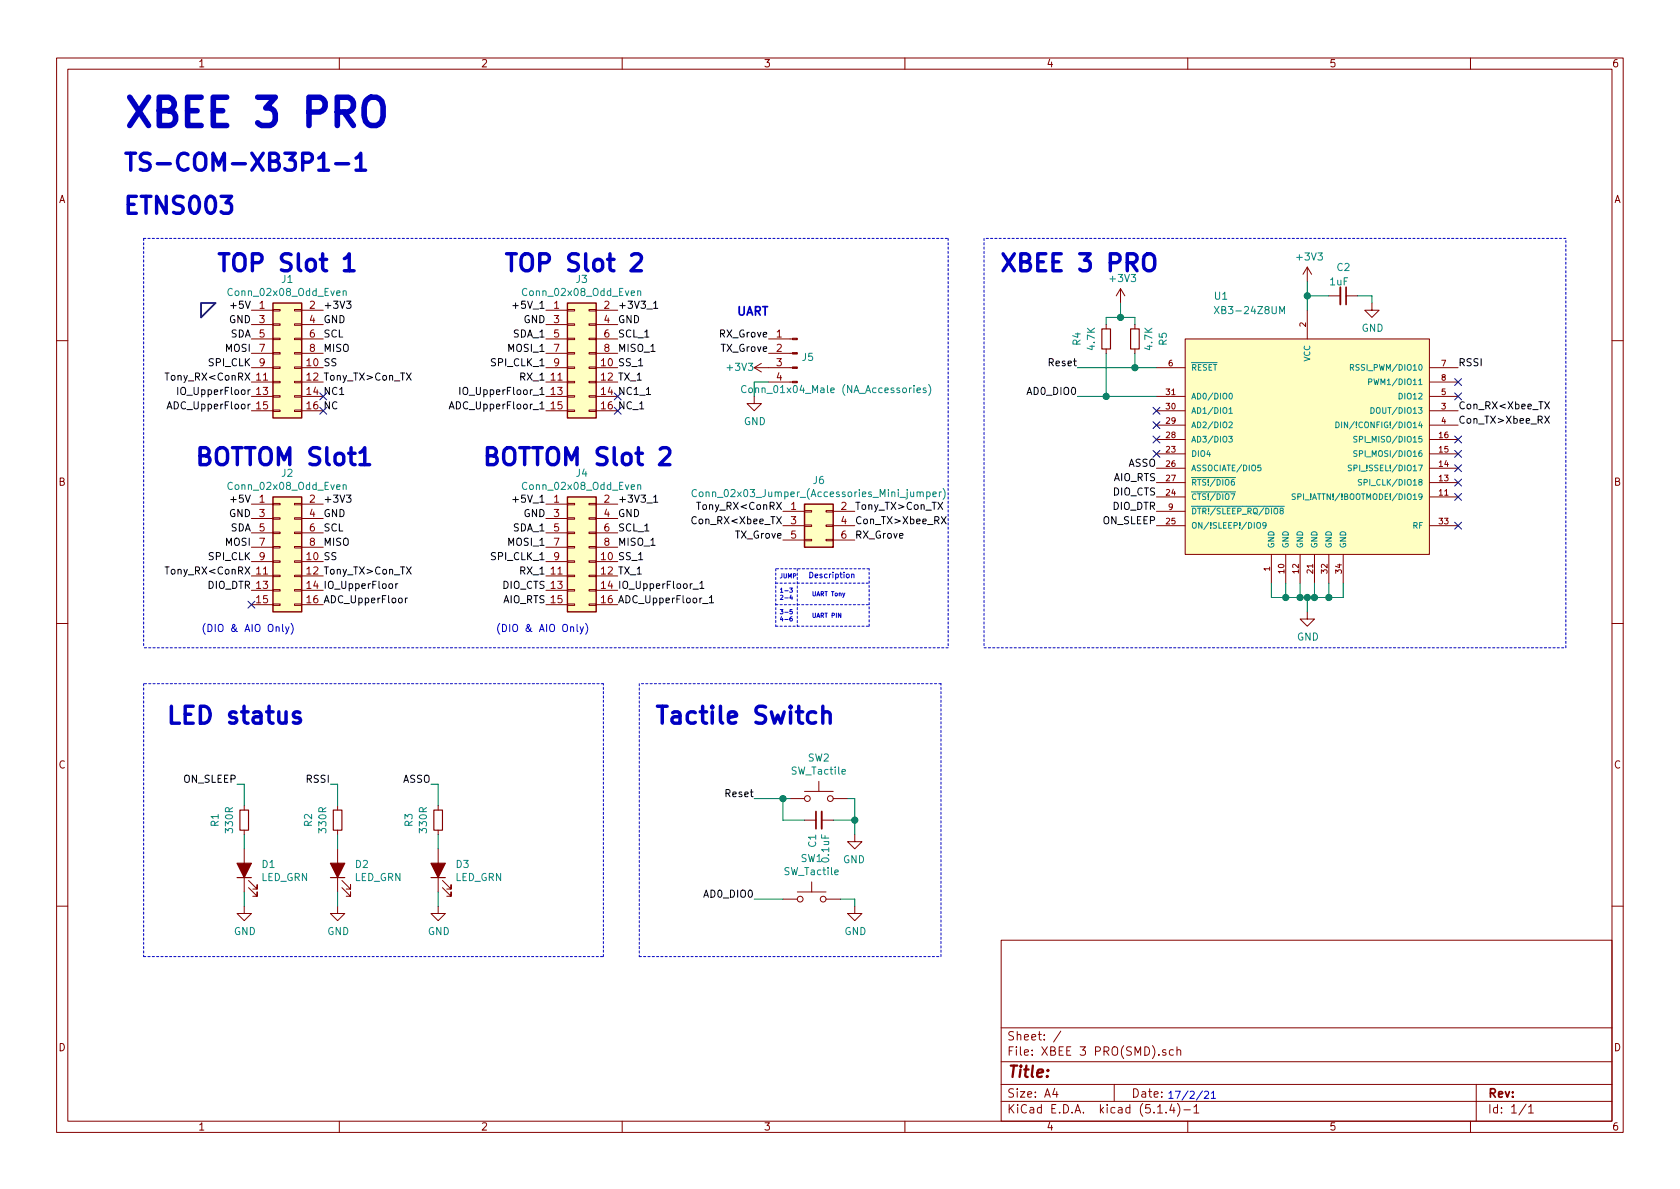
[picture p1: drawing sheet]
<svg xmlns="http://www.w3.org/2000/svg" width="297mm" height="210mm" viewBox="0 0 297 210" stroke-linecap="round" stroke-linejoin="round" font-family="sans-serif">
<g fill="none" stroke="#840000" stroke-width=".18">
<path d="M10 10.3h277v189.9h-277zM12 12.2h273v186.1h-273zM60 10.3v1.9M110 10.3v1.9M160 10.3v1.9M210 10.3v1.9M260 10.3v1.9M44.4 59.9h3.9M44.4 54.9h3.9M44.4 57.4h3.9M48.3 59.8h1.2v.3h-1.2zM48.3 57.3h1.2v.2h-1.2z"/>
<path d="M48.3 54.7h1.2v.3h-1.2zM52.1 59.8h1.2v.3h-1.2zM52.1 57.3h1.2v.2h-1.2zM52.1 54.7h1.2v.3h-1.2zM53.3 59.9h3.8M53.3 54.9h3.8M53.3 57.4h3.8M96.5 59.9h3.8M96.5 54.9h3.8M96.5 57.4h3.8M100.3 59.8h1.3v.3h-1.3zM100.3 57.3h1.3v.2h-1.3z"/>
<path d="M100.3 54.7h1.3v.3h-1.3zM104.1 59.8h1.3v.3h-1.3zM104.1 57.3h1.3v.2h-1.3zM104.1 54.7h1.3v.3h-1.3zM105.4 59.9h3.8M105.4 54.9h3.8M105.4 57.4h3.8M135.9 59.9h4.2M195.6 57.4v.8M198.1 51l-.7 1.3M198.1 51v2.6M198.1 51l.8 1.3"/>
<path d="M200.7 57.4v.8M209.5 59.9h43.2v38.1h-43.2zM231.1 47.2l-.7 1.3M231.1 47.2v2.6M231.1 54.9v5M231.1 47.2l.8 1.3M234.9 52.3h2.1M238 52.3h2M242.6 53.6v1.3h1.2l-1.2 1.2-1.3-1.2h1.3M10 60.2h2M44.4 67.6h3.9M44.4 65h3.9"/>
<path d="M44.4 62.5h3.9M44.4 72.6h3.9M44.4 70.1h3.9M48.3 67.4h1.2v.3h-1.2zM48.3 70h1.2v.2h-1.2zM48.3 72.5h1.2v.3h-1.2zM48.3 64.9h1.2v.2h-1.2zM48.3 62.4h1.2v.2h-1.2zM52.1 67.4h1.2v.3h-1.2zM52.1 70h1.2v.2h-1.2zM52.1 72.5h1.2v.3h-1.2zM52.1 64.9h1.2v.2h-1.2z"/>
<path d="M52.1 62.4h1.2v.2h-1.2zM53.3 67.6h3.8M53.3 65h3.8M53.3 62.5h3.8M53.3 72.6h3.8M53.3 70.1h3.8M96.5 67.6h3.8M96.5 65h3.8M96.5 62.5h3.8M96.5 72.6h3.8M96.5 70.1h3.8M100.3 67.4h1.3v.3h-1.3z"/>
<path d="M100.3 70h1.3v.2h-1.3zM100.3 72.5h1.3v.3h-1.3zM100.3 64.9h1.3v.2h-1.3zM100.3 62.4h1.3v.2h-1.3zM104.1 67.4h1.3v.3h-1.3zM104.1 70h1.3v.2h-1.3zM104.1 72.5h1.3v.3h-1.3zM104.1 64.9h1.3v.2h-1.3zM104.1 62.4h1.3v.2h-1.3zM105.4 67.6h3.8M105.4 65h3.8M105.4 62.5h3.8"/>
<path d="M105.4 72.6h3.8M105.4 70.1h3.8M133.3 70.1v1.3h1.3l-1.3 1.2-1.2-1.2h1.2M133.3 65h6.8M133.3 65l1.3 .8M134.6 64.3l-1.3 .7M135.9 67.6h4.2M135.9 62.5h4.2M195.6 61.7v.8M200.7 61.7v.8M204.5 65h5M204.5 77.7h5"/>
<path d="M204.5 75.2h5M204.5 72.6h5M204.5 70.1h5M252.7 67.6h5.1M252.7 65h5.1M252.7 77.7h5.1M252.7 75.2h5.1M252.7 72.6h5.1M252.7 70.1h5.1M285 60.2h2M44.4 89.1h3.9M44.4 99.3h3.9"/>
<path d="M44.4 91.7h3.9M44.4 94.2h3.9M44.4 96.8h3.9M48.3 99.2h1.2v.2h-1.2zM48.3 94.1h1.2v.3h-1.2zM48.3 91.6h1.2v.2h-1.2zM48.3 89h1.2v.3h-1.2zM48.3 96.6h1.2v.3h-1.2zM52.1 99.2h1.2v.2h-1.2zM52.1 94.1h1.2v.3h-1.2zM52.1 91.6h1.2v.2h-1.2zM52.1 89h1.2v.3h-1.2z"/>
<path d="M52.1 96.6h1.2v.3h-1.2zM53.3 89.1h3.8M53.3 99.3h3.8M53.3 91.7h3.8M53.3 94.2h3.8M53.3 96.8h3.8M96.5 89.1h3.8M96.5 99.3h3.8M96.5 91.7h3.8M96.5 94.2h3.8M96.5 96.8h3.8M100.3 99.2h1.3v.2h-1.3z"/>
<path d="M100.3 94.1h1.3v.3h-1.3zM100.3 91.6h1.3v.2h-1.3zM100.3 89h1.3v.3h-1.3zM100.3 96.6h1.3v.3h-1.3zM104.1 99.2h1.3v.2h-1.3zM104.1 94.1h1.3v.3h-1.3zM104.1 91.6h1.3v.2h-1.3zM104.1 89h1.3v.3h-1.3zM104.1 96.6h1.3v.3h-1.3zM105.4 89.1h3.8M105.4 99.3h3.8M105.4 91.7h3.8"/>
<path d="M105.4 94.2h3.8M105.4 96.8h3.8M138.4 93h3.8M138.4 90.4h3.8M138.4 95.5h3.8M142.2 95.4h1.3v.2h-1.3zM142.2 90.3h1.3v.2h-1.3zM142.2 92.8h1.3v.3h-1.3zM146 95.4h1.3v.2h-1.3zM146 90.3h1.3v.2h-1.3zM146 92.8h1.3v.3h-1.3zM147.3 93h3.8"/>
<path d="M147.3 90.4h3.8M147.3 95.5h3.8M204.5 87.9h5M204.5 85.3h5M204.5 82.8h5M204.5 80.3h5M204.5 93h5M204.5 90.4h5M224.8 98v5.1M227.3 98v5.1M229.9 98v5.1M232.4 98v5.1"/>
<path d="M234.9 98v5.1M237.5 98v5.1M247.6 98h.1M252.7 87.9h5.1M252.7 85.3h5.1M252.7 82.8h5.1M252.7 80.3h5.1M252.7 93h5.1M10 110.3h2M44.4 101.8h3.9M44.4 104.4h3.9M44.4 106.9h3.9"/>
<path d="M48.3 101.7h1.2v.3h-1.2zM48.3 104.3h1.2v.2h-1.2zM48.3 106.8h1.2v.3h-1.2zM52.1 101.7h1.2v.3h-1.2zM52.1 104.3h1.2v.2h-1.2zM52.1 106.8h1.2v.3h-1.2zM53.3 101.8h3.8M53.3 104.4h3.8M53.3 106.9h3.8M96.5 101.8h3.8M96.5 104.4h3.8M96.5 106.9h3.8"/>
<path d="M100.3 101.7h1.3v.3h-1.3zM100.3 104.3h1.3v.2h-1.3zM100.3 106.8h1.3v.3h-1.3zM104.1 101.7h1.3v.3h-1.3zM104.1 104.3h1.3v.2h-1.3zM104.1 106.8h1.3v.3h-1.3zM105.4 101.8h3.8M105.4 104.4h3.8M105.4 106.9h3.8M231.1 108.2v1.3h1.3l-1.3 1.2-1.2-1.2h1.2M285 110.3h2M142.2 139.9h5.1"/>
<path d="M144.8 138.2v1.7M43.2 142.5v.8M43.2 146.8v.8M43.2 150.1v7.6M43.9 157l1.6 1.5v-.8v.8h-.8M43.9 155.7l1.6 1.5v-.7v.7h-.8M59.7 142.5v.8M59.7 146.8v.8M59.7 150.1v7.6M60.5 157l1.5 1.5v-.8v.8h-.8M60.5 155.7l1.5 1.5v-.7v.7h-.8M77.5 142.5v.8"/>
<path d="M77.5 146.8v.8M77.5 150.1v7.6M78.2 157l1.6 1.5v-.8v.8h-.8M78.2 155.7l1.6 1.5v-.7v.7h-.8M138.4 159h2.6M139.7 141.2h2.5M141 157.7h5M142.2 145h2.1M143.5 156v1.7M145.3 145h2M146 159h2.6M147.3 141.2h2.6"/>
<path d="M151.1 147.6v1.2h-1.2l1.2 1.3 1.3-1.3h-1.3M10 160.2h2M43.2 160.3v1.2h1.2l-1.2 1.3-1.3-1.3h1.3M59.7 160.3v1.2h1.3l-1.3 1.3-1.3-1.3h1.3M77.5 160.3v1.2h1.2l-1.2 1.3-1.3-1.3h1.3M151.1 160.3v1.2h1.3l-1.3 1.3-1.2-1.3h1.2M177 166.3h108v32h-108zM285 160.2h2M60 198.3v1.9M110 198.3v1.9M160 198.3v1.9M177 194.8h108"/>
<path d="M177 191.8h108M177 187.8h108M177 181.8h108M186.5 192.5l-.4 1h1M186.8 193v1M187.6 182.3l-1.3 2M197 191.8v3M204.7 196.8h.8M206.1 185.7a.37 .37 0 0 0-.6 .1l.1 .2 .5 .2 .1 .1-.2 .3-.5-.1M206.2 196.7v.1M207.2 195.2l-.4 1.1h.9M207.5 185.7l-.5-.1-.2 .3v.6l.2 .1 .5-.1"/>
<path d="M207.5 195.8v1M208.1 185.7h.1a.37 .37 0 0 1 .6 .1v.8M208.1 185.1v1.5M208.2 195.1a1.71 1.71 0 0 1 0 2.3M209.3 196.3h1.2M210 198.3v1.9M211.1 195.8l.4-.5v1.5M211.1 196.8h.9M260 198.3v1.9M261 191.8v6.5M269.8 195.2l-1.2 2M270.3 195.8l.4-.5v1.5"/>
<path d="M270.3 196.8h.8"/>
<circle cx="141.5" cy="159" r=".51"/>
<circle cx="142.7" cy="141.2" r=".51"/>
<circle cx="145.5" cy="159" r=".51"/>
<circle cx="146.8" cy="141.2" r=".51"/>
</g>
<path d="M194.8 58.2h1.5v3.5h-1.5zM199.9 58.2h1.5v3.5h-1.5zM41.9 155.2h2.5M42.4 143.3h1.5v3.5h-1.5zM58.4 155.2h2.6M58.9 143.3h1.6v3.5h-1.6zM76.2 155.2h2.5M76.7 143.3h1.5v3.5h-1.5z" fill="none" stroke="#840000" stroke-width=".2"/>
<g fill="#840000" stroke="#840000" stroke-width=".2">
<path d="M41.9 152.6h2.5l-1.2 2.6z"/>
<path d="M58.4 152.6h2.6l-1.3 2.6z"/>
<path d="M76.2 152.6h2.5l-1.2 2.6z"/>
</g>
<g fill="#ffffc2" stroke="#ffffc2" stroke-width=".18">
<path d="M48.3 87.9h5v20.3h-5z"/>
<path d="M209.5 59.9h43.2v38.1h-43.2z"/>
<path d="M100.3 53.6h5.1v20.3h-5.1z"/>
<path d="M100.3 87.9h5.1v20.3h-5.1z"/>
<path d="M142.2 89.1h5.1v7.7h-5.1z"/>
<path d="M48.3 53.6h5v20.3h-5z"/>
</g>
<path d="M48.3 53.6h5v20.3h-5zM100.3 53.6h5.1v20.3h-5.1zM48.3 87.9h5v20.3h-5zM100.3 87.9h5.1v20.3h-5.1zM142.2 89.1h5.1v7.7h-5.1z" fill="none" stroke="#840000" stroke-width=".25"/>
<g fill="none" stroke="#008484" stroke-width=".18">
<path d="M60.7 51.6l.2-.2 .3 .1v.8M60.7 51.4v.9M112.8 51.6l.1-.2 .3 .1 .1 .8M112.8 51.4v.9M214.7 54.2l.8 1.3M215.5 54.2l-.8 1.3M226.3 55.5v-1.3l.4 .9 .4-.9v1.3M131.9 68.3a.6 .6 0 0 0-.8 .4 .6 .6 0 0 0 .5 .7l.3-.1M162.1 69l.6-.1v-.2l-.4-.1-.2 .2 .1 .6h.5M163.7 68.7l-.3-.1-.2 .2 .1 .2 .4 .1v.3h-.5M164.2 68a1.4 1.4 0 0 1 0 1.9M217.2 77.2h.7l-.3 .3 .3 .2-.1 .4-.1 .1-.5-.1"/>
<path d="M217.3 74.7l.4-.1 .2 .3-.7 .7h.7M217.3 72.4l.3-.3v1M217.3 73.1h.6M217.4 69.6l.2-.1a.55 .55 0 0 1 .3 .5 .55 .55 0 0 1-.3 .6l-.3-.5zM236.2 74.6a.51 .51 0 0 1 .6 .5 .51 .51 0 0 1-.6 .5zM237.2 74.6v1M238.8 65l.4-.1 .1-.4h-.5v1M239 65l.3 .5M239.9 79.8h-.5a.42 .42 0 0 0 .5 .5l-.1 .4h-.5M239.9 77.2h-.5a.42 .42 0 0 0 .5 .6l-.1 .3h-.5M242 67.5h.5v-.4l-.5-.1v1M242.4 72.1a.51 .51 0 0 1 .6 .5 .51 .51 0 0 1-.6 .5z"/>
<path d="M60.7 85.8l.2-.1 .3 .1v.8M60.7 85.7v.9M112.8 85.8l.1-.1 .3 .1 .1 .8M112.8 85.7v.9M123.1 86.7a.6 .6 0 0 0-.8 .4 .6 .6 0 0 0 .6 .7l.2-.1M163.9 87h.3l.3 .2-.2 .6h-.4M163.9 87v1.3M164.9 87.4l.6-.1v-.3h-.4l-.2 .2 .1 .6h.5M166.1 87v.8M166.4 87l-.3 .2M166.8 86.4a1.47 1.47 0 0 1 0 1.9M217.5 87h1"/>
<path d="M217.5 84.4h1M217.7 87.3h.6l-.4 1M218.2 84.8l-.4 .1-.1 .7 .2 .2 .3-.1v-.5h-.3l-.2 .1M222.2 92.5l.2-.1 .4 .1 .1 .6-.2 .3h-.3l-.2-.1zM222.9 82.2h-.5v.5h.5v.5l-.1 .1-.4-.1M223.9 92.8l-.3 .2-.3-.2v-.3l.3-.1a.63 .63 0 0 1-.1 1h-.2M225 89.5h2.1M225.3 90l.2-.1 .4 .1v.7l-.2 .2-.4-.2zM226.5 90.3l-.2-.2 .1-.2h.4v.3l-.5 .3 .2 .4 .3-.1 .1-.1v-.2l-.2-.2M229 87.4h-.5a.42 .42 0 0 0 .5 .5l-.1 .4h-.5M238.9 82.3l-.3-.1-.2 .2 .1 .3 .4 .1v.4h-.5M240.7 84.8l-.5 .1a.42 .42 0 0 0 .5 .5l-.1 .3h-.4"/>
</g>
<path d="M237 50.8v3M145.3 143.5v3.1" fill="none" stroke="#840000" stroke-width=".33"/>
<path d="M238 50.8v3M144.3 143.5v3.1" fill="none" stroke="#840000" stroke-width=".3"/>
<g fill="#840000" stroke="#840000" stroke-width=".18">
<path d="M140.1 67.4h.9v.3h-.9z"/>
<path d="M140.1 64.9h.9v.2h-.9z"/>
<path d="M140.1 62.4h.9v.2h-.9z"/>
<path d="M140.1 59.8h.9v.3h-.9z"/>
</g>
<g fill="none" stroke="#0000c2" stroke-width=".18" stroke-dasharray=".4 .4">
<path d="M25.4 42.2v72.3M25.4 42.2h142.2M167.6 42.2v72.3M174 42.2v72.3M276.9 42.2h-102.9M137.2 106.9h16.5M137.2 110.7h16.5M137.2 103.1h16.5M137.2 100.6v10.1M141 100.6v10.1M153.7 100.6h-16.5M153.7 110.7v-10.1"/>
<path d="M167.6 114.5h-142.2M174 114.5h102.9M276.9 114.5v-72.3M25.4 120.9v48.3M106.7 120.9h-81.3M113 120.9v48.3M166.4 120.9h-53.4M25.4 169.2h81.3M106.7 169.2v-48.3M113 169.2h53.4M166.4 169.2v-48.3"/>
</g>
<path d="M35.6 53.6h2.5l-2.5 2.5z" fill="none" stroke="#000084" stroke-width=".3"/>
<g fill="none" stroke="#008400" stroke-width=".18">
<path d="M195.6 57.4v-1.3h5.1v1.3M198.1 53.6v2.5M231.1 49.8v5.1M231.1 52.3h3.8M240 52.3h2.6v1.3M135.9 67.6h-2.6v2.5M190.5 65h14M190.5 70.1h14M195.6 62.5v7.6M200.7 62.5v2.5M224.8 103.1v2.6h12.7v-2.6M227.3 103.1v2.6"/>
<path d="M229.9 103.1v2.6M231.1 105.7v2.5M232.4 103.1v2.6M234.9 103.1v2.6M41.9 138.7h1.3v3.8M58.4 138.7h1.3v3.8M76.2 138.7h1.3v3.8M43.2 147.6v2.5M43.2 157.7v2.6M59.7 147.6v2.5M59.7 157.7v2.6M77.5 147.6v2.5"/>
<path d="M77.5 157.7v2.6M133.3 159h5.1M133.3 141.2h6.4M138.4 141.2v3.8h3.8M147.3 145h3.8M148.6 159h2.5v1.3M149.9 141.2h1.2v6.4"/>
</g>
<g fill="none" stroke="#000" stroke-width=".18">
<path d="M61.3 53.3h.8l-.5 .4 .4 .2v.5l-.2 .1-.5-.1M90.7 54h.9M115.6 53.6l.3-.3v1.2M115.6 54.5h.7M29.2 66h.7M31.4 68.5v1.3M71.9 66l.8 1.2M72.7 66l-.8 1.2M79.4 72.3l.5-1.3 .4 1.3M79.6 72h.6M81.3 68.5v1.3M95.5 69.8h.7"/>
<path d="M95.5 72.3h.7M114.3 69.8h.7M273.1 71l.9 1.3M273.1 73.6l.9 1.2M274 71l-.9 1.3M274 73.6l-.9 1.2M61.3 87.5h.8l-.5 .5 .4 .2v.5l-.2 .1-.5-.1M90.7 88.3h.9M115.6 87.9l.3-.4v1.3M115.6 88.8h.7M123.1 91.5a.51 .51 0 0 0-.6 0 .51 .51 0 0 0-.2 .6 .46 .46 0 0 0 .3 .5 .46 .46 0 0 0 .5-.1M123.2 88.8h.7"/>
<path d="M165.8 88.8l.9 1.3M166.4 91.4l.9 1.2M166.7 88.8l-.9 1.3M167.3 91.4l-.9 1.2M29.2 100.2h.7M70 103.2v.9M70.3 103.2l-.3 .2M71.7 105.8v.8M71.9 100.2l.8 1.3M72 105.8h-.2l-.1 .2M72.7 100.2l-.8 1.3M122.5 104.2h1"/>
<path d="M123.7 103.1l.4-.3v1.3M123.7 104.1h.8M124.2 106.7h1M125.4 105.7l.4-.4v1.3M125.4 106.6h.8"/>
</g>
<g fill="none" stroke="#0000c2" stroke-width=".18">
<path d="M50 110.4v1.1l.1 .2M50.5 110.8l.3 .9M51.1 110.8l-.4 1.2-.2 .1M51.5 110.2a1.4 1.4 0 0 1 0 2M102 110.4v1.1l.2 .2M102.6 110.8l.3 .9M103.2 110.8l-.5 1.2-.1 .1M103.5 110.2a1.4 1.4 0 0 1 0 2M139.6 104h.5l-.2 .3 .2 .1-.1 .3h-.4M139.9 105.2l-.3 .6h.5M140 109.1h-.1a.47 .47 0 0 0-.1 .7h.2l.1-.3-.1-.1-.4 .1M140 105.5v.5"/>
<path d="M140.1 107.8h-.4l-.1 .3h.4l.1 .3-.1 .2-.4-.1M150.6 101.6h.4v.6M150.6 101.5v.7M212.6 192.9l-1.1 1.6M213 193.1l.5-.1 .2 .3-.1 .2-.7 .7h.8M214.2 193.3l.4-.3v1.2M214.2 194.2h.7"/>
</g>
<g fill="none" stroke="#0000c2" stroke-width=".61">
<path d="M56.4 28l.3-.2 .5-.7v3M56.4 30.1h1.7M59.4 29h2.2M62.9 28l.6-.5 .3-.4v3M62.9 30.1h1.7M60.9 45.7l.3-.1 .5-.7v3M60.9 47.9h1.7M111.7 45.2l.4-.3h.7a.8 .8 0 0 1 .5 1.2l-1.7 1.8h1.8M202.3 45.3a1 1 0 0 1 1.2-.4 1 1 0 0 1 .7 1v1a.99 .99 0 0 1-1 1 .99 .99 0 0 1-1-1zM116.7 79.4l.5-.2h.7a.81 .81 0 0 1 .4 1.2l-1.7 1.8h1.8M63.7 80l.5-.4 .3-.4v3M63.7 82.2h1.7"/>
<path d="M53 126a.7 .7 0 0 0-1.1 .3l.1 .4 1 .3 .1 .3-.1 .4-.3 .2h-.6l-.2-.2M145.5 126.2a.76 .76 0 0 1 1.3 .1v1.6M145.5 124.9v3"/>
</g>
<path d="M64.6 17.9a1.68 1.68 0 0 1 2.9 0l.2 1v1.6a1.69 1.69 0 0 1-.8 1.6 1.69 1.69 0 0 1-1.8-.1l-.5-.5-.2-1v-1.6z" fill="none" stroke="#0000c2" stroke-width=".99"/>
<g fill="#008400" stroke="#008400" stroke-width=".25">
<circle cx="231.1" cy="52.3" r=".51"/>
<circle cx="200.7" cy="65" r=".51"/>
<circle cx="151.1" cy="145" r=".51"/>
<circle cx="231.1" cy="105.7" r=".51"/>
<circle cx="195.6" cy="70.1" r=".51"/>
<circle cx="227.3" cy="105.7" r=".51"/>
<circle cx="235" cy="105.7" r=".51"/>
<circle cx="232.4" cy="105.7" r=".51"/>
<circle cx="229.9" cy="105.7" r=".51"/>
<circle cx="138.4" cy="141.2" r=".51"/>
<circle cx="198.1" cy="56.1" r=".51"/>
</g>
<g fill="none" stroke="#000084" stroke-width=".18">
<path d="M56.5 72l1.3 1.2M56.5 69.5l1.3 1.2M57.8 72l-1.3 1.2M57.8 69.5l-1.3 1.2M108.6 69.5l1.2 1.2M108.6 72l1.2 1.2M109.8 69.5l-1.2 1.2M109.8 72l-1.2 1.2M203.9 77.1l1.2 1.2M203.9 74.6l1.2 1.2M203.9 79.6l1.2 1.3M203.9 72l1.2 1.2"/>
<path d="M205.1 77.1l-1.2 1.2M205.1 74.6l-1.2 1.2M205.1 79.6l-1.2 1.3M205.1 72l-1.2 1.2M257.2 77.1l1.2 1.2M257.2 69.5l1.2 1.2M257.2 66.9l1.2 1.3M257.2 79.6l1.2 1.3M258.4 77.1l-1.2 1.2M258.4 69.5l-1.2 1.2M258.4 66.9l-1.2 1.3M258.4 79.6l-1.2 1.3"/>
<path d="M257.2 84.7l1.2 1.2M257.2 82.2l1.2 1.2M257.2 87.3l1.2 1.2M257.2 92.3l1.2 1.3M258.4 84.7l-1.2 1.2M258.4 82.2l-1.2 1.2M258.4 87.3l-1.2 1.2M258.4 92.3l-1.2 1.3M43.8 106.3l1.3 1.2M45.1 106.3l-1.3 1.2"/>
</g>
<text font-size="7" fill="#0000c2" x="21.6" y="22.4">XBEE 3 PRO</text>
<g font-size="4.2" fill="#0000c2">
<text x="21.6" y="30.2">TS-COM-XB3P1-1</text>
<text x="21.6" y="37.9">ETNS003</text>
<text x="38.1" y="48">TOP Slot 1</text>
<text x="88.9" y="48">TOP Slot 2</text>
<text x="176.5" y="48">XBEE 3 PRO</text>
<text x="34.3" y="82.3">BOTTOM Slot1</text>
<text x="85.1" y="82.3">BOTTOM Slot 2</text>
<text x="29.2" y="128">LED status</text>
<text x="115.6" y="128">Tactile Switch</text>
</g>
<text font-size="2.8" fill="#840000" x="178" y="190.5">Title:</text>
<text font-size="2.1" fill="#0000c2" x="130.2" y="55.8">UART</text>
<g font-size="2.1" fill="#840000">
<text x="178" y="184">Sheet: /</text>
<text x="178" y="186.7">File: XBEE 3 PRO(SMD).sch</text>
<text x="178" y="196.9">KiCad E.D.A. kicad (5.1.4)-1</text>
<text x="178" y="194.1">Size: A4</text>
<text x="200" y="194.1">Date:</text>
<text x="263" y="194.1">Rev:</text>
<text x="263" y="196.9">Id: 1/1</text>
</g>
<g font-size="1.8" fill="#840000">
<text x="35" y="11.9">1</text>
<text x="85" y="11.9">2</text>
<text x="135" y="11.9">3</text>
<text x="185" y="11.9">4</text>
<text x="235" y="11.9">5</text>
<text x="285" y="11.9">6</text>
<text x="10.4" y="35.9">A</text>
<text x="285.4" y="35.9">A</text>
<text x="45.9" y="54.6">1</text>
<text x="45.9" y="57.1">3</text>
<text x="45.9" y="59.7">5</text>
<text x="54.8" y="54.6">2</text>
<text x="54.8" y="57.1">4</text>
<text x="54.8" y="59.7">6</text>
<text x="97.9" y="54.6">1</text>
<text x="97.9" y="57.1">3</text>
<text x="97.9" y="59.7">5</text>
<text x="106.8" y="54.6">2</text>
<text x="106.8" y="57.1">4</text>
<text x="106.8" y="59.7">6</text>
<text x="137.3" y="59.7">1</text>
<text x="45.9" y="62.2">7</text>
<text x="45.9" y="64.8">9</text>
<text x="54.8" y="62.2">8</text>
<text x="97.9" y="62.2">7</text>
<text x="97.9" y="64.8">9</text>
<text x="106.8" y="62.2">8</text>
<text x="137.3" y="62.2">2</text>
<text x="137.3" y="64.8">3</text>
<text x="45.4" y="67.3">11</text>
<text x="45.4" y="69.8">13</text>
<text x="97.5" y="67.3">11</text>
<text x="97.5" y="69.8">13</text>
<text x="137.3" y="67.3">4</text>
<text x="45.4" y="72.4">15</text>
<text x="97.5" y="72.4">15</text>
<text x="10.4" y="85.9">B</text>
<text x="45.9" y="88.9">1</text>
<text x="54.8" y="88.9">2</text>
<text x="97.9" y="88.9">1</text>
<text x="106.8" y="88.9">2</text>
<text x="285.4" y="85.9">B</text>
<text x="45.9" y="91.4">3</text>
<text x="45.9" y="94">5</text>
<text x="54.8" y="91.4">4</text>
<text x="54.8" y="94">6</text>
<text x="97.9" y="91.4">3</text>
<text x="97.9" y="94">5</text>
<text x="106.8" y="91.4">4</text>
<text x="106.8" y="94">6</text>
<text x="139.9" y="90.2">1</text>
<text x="139.9" y="92.7">3</text>
<text x="139.9" y="95.2">5</text>
<text x="148.7" y="90.2">2</text>
<text x="148.7" y="92.7">4</text>
<text x="148.7" y="95.2">6</text>
<text x="45.4" y="101.6">11</text>
<text x="45.9" y="96.5">7</text>
<text x="45.9" y="99.1">9</text>
<text x="54.8" y="96.5">8</text>
<text x="97.5" y="101.6">11</text>
<text x="97.9" y="96.5">7</text>
<text x="97.9" y="99.1">9</text>
<text x="106.8" y="96.5">8</text>
<text x="45.4" y="106.7">15</text>
<text x="10.4" y="135.9">C</text>
<text x="285.4" y="135.9">C</text>
<text x="10.4" y="185.9">D</text>
<text x="285.4" y="185.9">D</text>
<text x="35" y="199.9">1</text>
<text x="85" y="199.9">2</text>
<text x="135" y="199.9">3</text>
<text x="185" y="199.9">4</text>
<text x="235" y="199.9">5</text>
<text x="285" y="199.9">6</text>
</g>
<g font-size="1.8" fill="#008484">
<text x="229.4" y="46.1">+3V3</text>
<text x="236.4" y="47.9">C2</text>
<text x="40.7" y="52.3">Conn_02x08_Odd_Even</text>
<text x="49.8" y="50">J1</text>
<text x="92.8" y="52.3">Conn_02x08_Odd_Even</text>
<text x="101.9" y="50">J3</text>
<text x="196.4" y="49.9">+3V3</text>
<text x="214.8" y="53">U1</text>
<text x="235.2" y="50.5">1uF</text>
<text x="215.6" y="55.5">XB3-24Z8UM</text>
<text x="240.7" y="58.7">GND</text>
<text x="128.7" y="65.6">+3V3</text>
<text x="141.9" y="63.8">J5</text>
<text x="191.1" y="61.1" transform="rotate(-90 191.1 61.1)">R4</text>
<text x="193.6" y="61.8" transform="rotate(-90 193.6 61.8)">4.7K</text>
<text x="203.8" y="61.8" transform="rotate(-90 203.8 61.8)">4.7K</text>
<text x="206.3" y="61.1" transform="rotate(-90 206.3 61.1)">R5</text>
<text x="132.4" y="69.5">Conn_01x04_Male (NA_Accessories)</text>
<text x="131.5" y="75.2">GND</text>
<text x="40.7" y="86.6">Conn_02x08_Odd_Even</text>
<text x="49.8" y="84.3">J2</text>
<text x="92.8" y="86.6">Conn_02x08_Odd_Even</text>
<text x="101.9" y="84.3">J4</text>
<text x="123.9" y="87.9">Conn_02x03_Jumper_(Accessories_Mini_jumper)</text>
<text x="143.8" y="85.6">J6</text>
<text x="229.3" y="113.3">GND</text>
<text x="140.1" y="137">SW_Tactile</text>
<text x="142.9" y="134.7">SW2</text>
<text x="38.7" y="146.1" transform="rotate(-90 38.7 146.1)">R1</text>
<text x="41.2" y="147.1" transform="rotate(-90 41.2 147.1)">330R</text>
<text x="55.2" y="146.1" transform="rotate(-90 55.2 146.1)">R2</text>
<text x="57.7" y="147.1" transform="rotate(-90 57.7 147.1)">330R</text>
<text x="72.9" y="146.1" transform="rotate(-90 72.9 146.1)">R3</text>
<text x="75.5" y="147.1" transform="rotate(-90 75.5 147.1)">330R</text>
<text x="144.3" y="149.8" transform="rotate(-90 144.3 149.8)">C1</text>
<text x="46.2" y="155.8">LED_GRN</text>
<text x="46.4" y="153.5">D1</text>
<text x="62.7" y="155.8">LED_GRN</text>
<text x="62.9" y="153.5">D2</text>
<text x="80.5" y="155.8">LED_GRN</text>
<text x="80.7" y="153.5">D3</text>
<text x="138.8" y="154.8">SW_Tactile</text>
<text x="141.6" y="152.4">SW1</text>
<text x="146.6" y="152.4" transform="rotate(-90 146.6 152.4)">0.1uF</text>
<text x="149" y="152.6">GND</text>
<text x="41.4" y="165.3">GND</text>
<text x="57.9" y="165.3">GND</text>
<text x="75.6" y="165.3">GND</text>
<text x="149.3" y="165.3">GND</text>
</g>
<g font-size="1.8">
<text x="40.5" y="57.1">GND</text>
<text x="40.7" y="59.7">SDA</text>
<text x="41.2" y="54.6">+5V</text>
<text x="57.1" y="57.1">GND</text>
<text x="57.1" y="59.7">SCL</text>
<text x="57.1" y="54.6">+3V3</text>
<text x="90.8" y="59.7">SDA_1</text>
<text x="91.4" y="54.6">+5V_1</text>
<text x="92.6" y="57.1">GND</text>
<text x="109.2" y="57.1">GND</text>
<text x="109.2" y="59.7">SCL_1</text>
<text x="109.2" y="54.6">+3V3_1</text>
<text x="127.3" y="59.7">RX_Grove</text>
<text x="37" y="64.8">SPI_CLK</text>
<text x="39.9" y="62.2">MOSI</text>
<text x="54.3" y="64.8">10 SS</text>
<text x="57.1" y="62.2">MISO</text>
<text x="87.1" y="64.8">SPI_CLK_1</text>
<text x="90" y="62.2">MOSI_1</text>
<text x="106.3" y="64.8">10 SS_1</text>
<text x="109.2" y="62.2">MISO_1</text>
<text x="127.5" y="62.2">TX_Grove</text>
<text x="185.7" y="64.8">Reset</text>
<text x="257.8" y="64.8">RSSI</text>
<text x="29.8" y="67.3">Tony_RX&lt;ConRX</text>
<text x="32.1" y="69.8">IO_UpperFloor</text>
<text x="54.3" y="67.3">12 Tony_TX&gt;Con_TX</text>
<text x="54.3" y="69.8">14 NC1</text>
<text x="82.2" y="69.8">IO_UpperFloor_1</text>
<text x="92.1" y="67.3">RX_1</text>
<text x="106.3" y="67.3">12 TX_1</text>
<text x="106.3" y="69.8">14 NC1_1</text>
<text x="181.8" y="69.8">AD0_DIO0</text>
<text x="30.1" y="72.4">ADC_UpperFloor</text>
<text x="54.3" y="72.4">16 NC</text>
<text x="80.2" y="72.4">ADC_UpperFloor_1</text>
<text x="106.3" y="72.4">16 NC_1</text>
<text x="257.8" y="72.4">Con_RX&lt;Xbee_TX</text>
<text x="257.8" y="74.9">Con_TX&gt;Xbee_RX</text>
<text x="199.5" y="82.5">ASSO</text>
<text x="41.2" y="88.9">+5V</text>
<text x="57.1" y="88.9">+3V3</text>
<text x="91.4" y="88.9">+5V_1</text>
<text x="109.2" y="88.9">+3V3_1</text>
<text x="196.8" y="85.1">AIO_RTS</text>
<text x="196.8" y="87.6">DIO_CTS</text>
<text x="40.5" y="91.4">GND</text>
<text x="40.7" y="94">SDA</text>
<text x="57.1" y="94">SCL</text>
<text x="57.1" y="91.4">GND</text>
<text x="90.8" y="94">SDA_1</text>
<text x="92.6" y="91.4">GND</text>
<text x="109.2" y="91.4">GND</text>
<text x="109.2" y="94">SCL_1</text>
<text x="123" y="92.7">Con_RX&lt;Xbee_TX</text>
<text x="123.8" y="90.2">Tony_RX&lt;ConRX</text>
<text x="130.1" y="95.2">TX_Grove</text>
<text x="151.1" y="95.2">RX_Grove</text>
<text x="151.1" y="92.7">Con_TX&gt;Xbee_RX</text>
<text x="151.1" y="90.2">Tony_TX&gt;Con_TX</text>
<text x="195" y="92.7">ON_SLEEP</text>
<text x="196.7" y="90.2">DIO_DTR</text>
<text x="29.8" y="101.6">Tony_RX&lt;ConRX</text>
<text x="37" y="99.1">SPI_CLK</text>
<text x="39.9" y="96.5">MOSI</text>
<text x="54.3" y="99.1">10 SS</text>
<text x="54.3" y="101.6">12 Tony_TX&gt;Con_TX</text>
<text x="57.1" y="96.5">MISO</text>
<text x="87.1" y="99.1">SPI_CLK_1</text>
<text x="90" y="96.5">MOSI_1</text>
<text x="92.1" y="101.6">RX_1</text>
<text x="106.3" y="99.1">10 SS_1</text>
<text x="106.3" y="101.6">12 TX_1</text>
<text x="109.2" y="96.5">MISO_1</text>
<text x="36.7" y="104.1">DIO_DTR 13</text>
<text x="54.3" y="104.1">14 IO_UpperFloor</text>
<text x="54.3" y="106.7">16 ADC_UpperFloor</text>
<text x="88.8" y="104.1">DIO_CTS 13</text>
<text x="88.8" y="106.7">AIO_RTS 15</text>
<text x="106.3" y="104.1">14 IO_UpperFloor_1</text>
<text x="106.3" y="106.7">16 ADC_UpperFloor_1</text>
<text x="32.5" y="138.4">ON_SLEEP</text>
<text x="54.3" y="138.4">RSSI</text>
<text x="71.2" y="138.4">ASSO</text>
<text x="128.5" y="141">Reset</text>
<text x="124.7" y="158.7">AD0_DIO0</text>
</g>
<g font-size="1.8" fill="#0000c2">
<text x="35.6" y="111.8">(DIO &amp; AIO Only)</text>
<text x="87.6" y="111.8">(DIO &amp; AIO Only)</text>
<text x="206.4" y="194.3">17/2/21</text>
</g>
<g font-size="1.4" fill="#840000">
<text x="230.9" y="57.8" transform="rotate(-90 230.9 57.8)">2</text>
<text x="206.6" y="64.8">6</text>
<text x="254.9" y="64.8">7</text>
<text x="206.2" y="69.8">31</text>
<text x="254.9" y="69.8">5</text>
<text x="254.9" y="67.3">8</text>
<text x="206.2" y="77.5">28</text>
<text x="206.2" y="74.9">29</text>
<text x="206.2" y="72.4">30</text>
<text x="254.5" y="77.5">16</text>
<text x="254.9" y="72.4">3</text>
<text x="254.9" y="74.9">4</text>
<text x="206.2" y="80">23</text>
<text x="206.2" y="82.5">26</text>
<text x="254.5" y="82.5">14</text>
<text x="254.5" y="80">15</text>
<text x="206.2" y="87.6">24</text>
<text x="206.2" y="85.1">27</text>
<text x="254.5" y="87.6">11</text>
<text x="254.5" y="85.1">13</text>
<text x="206.2" y="92.7">25</text>
<text x="206.6" y="90.2">9</text>
<text x="254.5" y="92.7">33</text>
<text x="224.5" y="101" transform="rotate(-90 224.5 101)">1</text>
<text x="227.1" y="101.4" transform="rotate(-90 227.1 101.4)">10</text>
<text x="229.6" y="101.4" transform="rotate(-90 229.6 101.4)">12</text>
<text x="232.2" y="101.4" transform="rotate(-90 232.2 101.4)">21</text>
<text x="234.7" y="101.4" transform="rotate(-90 234.7 101.4)">32</text>
<text x="237.2" y="101.4" transform="rotate(-90 237.2 101.4)">34</text>
</g>
<g font-size="1.4" fill="#008484">
<text x="210.6" y="65.5">RESET</text>
<text x="231.6" y="64" transform="rotate(-90 231.6 64)">VCC</text>
<text x="239.7" y="65.5">RSSI_PWM/DIO10</text>
<text x="210.6" y="70.6">AD0/DIO0</text>
<text x="243" y="68.1">PWM1/DIO11</text>
<text x="247.6" y="70.6">DIO12</text>
<text x="210.6" y="75.7">AD2/DIO2</text>
<text x="210.6" y="73.1">AD1/DIO1</text>
<text x="237.9" y="75.7">DIN/!CONFIG!/DIO14</text>
<text x="243.2" y="73.1">DOUT/DIO13</text>
<text x="210.6" y="80.8">DIO4</text>
<text x="210.6" y="83.3">ASSOCIATE/DIO5</text>
<text x="210.6" y="78.2">AD3/DIO3</text>
<text x="239.5" y="83.3">SPI_!SSEL!/DIO17</text>
<text x="240.5" y="80.8">SPI_MOSI/DIO16</text>
<text x="240.5" y="78.2">SPI_MISO/DIO15</text>
<text x="210.6" y="88.4">CTS!/DIO7</text>
<text x="210.6" y="85.8">RTS!/DIO6</text>
<text x="229.8" y="88.4">SPI_!ATTN!/!BOOTMODE!/DIO19</text>
<text x="241.2" y="85.8">SPI_CLK/DIO18</text>
<text x="210.6" y="93.5">ON/!SLEEP!/DIO9</text>
<text x="210.6" y="90.9">DTR!/SLEEP_RQ/DIO8</text>
<text x="249.8" y="93.5">RF</text>
<text x="225.3" y="97" transform="rotate(-90 225.3 97)">GND</text>
<text x="227.8" y="97" transform="rotate(-90 227.8 97)">GND</text>
<text x="230.4" y="97" transform="rotate(-90 230.4 97)">GND</text>
<text x="232.9" y="97" transform="rotate(-90 232.9 97)">GND</text>
<text x="235.5" y="97" transform="rotate(-90 235.5 97)">GND</text>
<text x="238" y="97" transform="rotate(-90 238 97)">GND</text>
</g>
<text font-size="1.4" fill="#0000c2" x="142.9" y="102.2">Description</text>
<g font-size="1.1" fill="#0000c2">
<text x="137.8" y="106.1">2-4</text>
<text x="137.8" y="102.3">JUMP</text>
<text x="137.8" y="104.8">1-3</text>
<text x="143.5" y="105.4">UART Tony</text>
<text x="137.8" y="108.6">3-5</text>
<text x="137.8" y="109.9">4-6</text>
<text x="143.5" y="109.2">UART PIN</text>
</g>
</svg>
